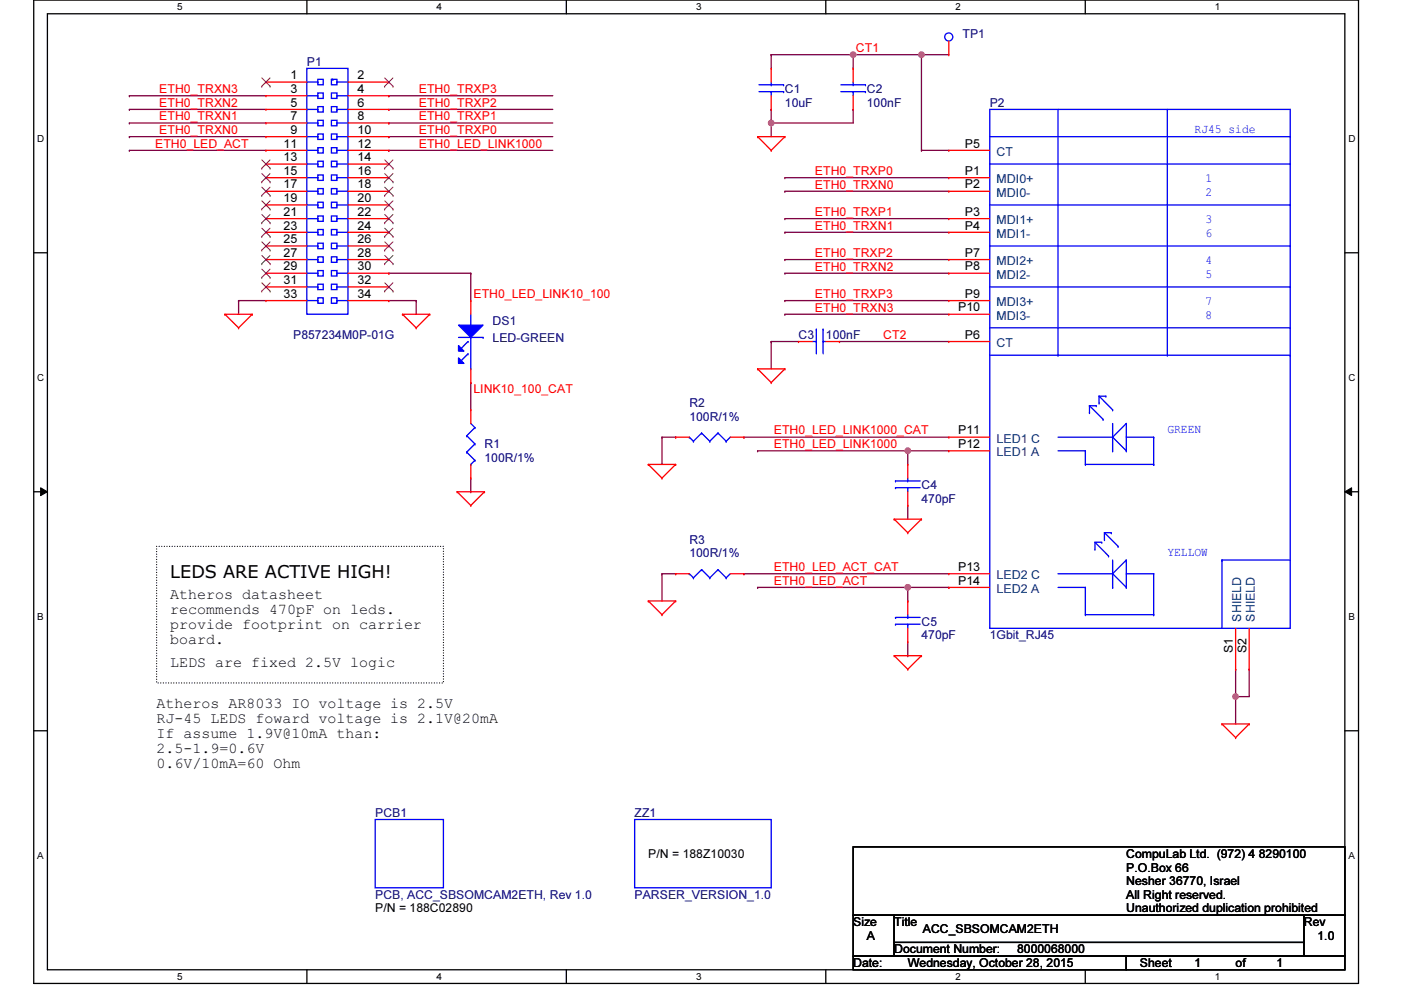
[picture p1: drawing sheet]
<svg xmlns="http://www.w3.org/2000/svg" width="297mm" height="210mm" viewBox="0 0 297 210" stroke-linecap="round" stroke-linejoin="round" font-family="sans-serif">
<path d="M7.2 0h280.8v208.5h-280.8zM10.1 2.9h275v202.7h-275z" fill="none" stroke="#000" stroke-width=".28"/>
<g fill="#fff">
<path d="M37.5 .3h1.2v2.3h-1.2z"/>
<path d="M37.5 205.9h1.2v2.3h-1.2z"/>
</g>
<path d="M65.1 0v2.9M65.1 205.6v2.9" fill="none" stroke="#000" stroke-width=".28"/>
<g fill="#fff">
<path d="M92.6 .3h1.1v2.3h-1.1z"/>
<path d="M92.6 205.9h1.1v2.3h-1.1z"/>
</g>
<path d="M120.1 0v2.9M120.1 205.6v2.9" fill="none" stroke="#000" stroke-width=".28"/>
<g fill="#fff">
<path d="M147.6 .3h1.1v2.3h-1.1z"/>
<path d="M147.6 205.9h1.1v2.3h-1.1z"/>
</g>
<path d="M175.1 0v2.9M175.1 205.6v2.9" fill="none" stroke="#000" stroke-width=".28"/>
<g fill="#fff">
<path d="M202.6 .3h1.1v2.3h-1.1z"/>
<path d="M202.6 205.9h1.1v2.3h-1.1z"/>
</g>
<path d="M230.1 0v2.9M230.1 205.6v2.9" fill="none" stroke="#000" stroke-width=".28"/>
<g fill="#fff">
<path d="M257.6 .3h1.2v2.3h-1.2z"/>
<path d="M257.6 205.9h1.2v2.3h-1.2z"/>
<path d="M7.9 28.3h1.5v2.3h-1.5z"/>
<path d="M285.9 28.3h1.5v2.3h-1.5z"/>
<path d="M7.9 78.9h1.5v2.3h-1.5z"/>
<path d="M285.9 78.9h1.5v2.3h-1.5z"/>
</g>
<path d="M7.2 53.6h2.9M285.1 53.6h2.9" fill="none" stroke="#000" stroke-width=".28"/>
<g fill="#fff">
<path d="M7.9 129.6h1.4v2.3h-1.4z"/>
<path d="M285.9 129.6h1.3v2.3h-1.3z"/>
</g>
<path d="M7.2 104.3h2.9M285.1 104.3h2.9" fill="none" stroke="#000" stroke-width=".28"/>
<path d="M8.6 103.4l1.5 .9-1.5 .8zM285.1 104.3l1.5-.9v1.7z" fill="#000"/>
<path d="M8.6 103.4l1.5 .9-1.5 .8zM285.1 104.3l1.5-.9v1.7z" fill="none" stroke="#000" stroke-width=".21"/>
<g fill="#fff">
<path d="M7.9 180.3h1.4v2.3h-1.4z"/>
<path d="M285.9 180.3h1.4v2.3h-1.4z"/>
</g>
<path d="M7.2 154.9h2.9M285.1 154.9h2.9" fill="none" stroke="#000" stroke-width=".28"/>
<path d="M33.2 115.8h60.8v29h-60.8z" fill="none" stroke="#000" stroke-width=".28" stroke-dasharray="0 .6"/>
<path d="M163.5 72.4h.1M163.5 72.4h5.8M163.5 72.4v5.8M157.7 121.6h.1M157.7 121.6h43.5M262 147.7h.1M262 147.7v5.8" fill="none" stroke="#800040" stroke-width=".28"/>
<circle cx="262" cy="147.7" r=".57" fill="#f0f"/>
<circle cx="262" cy="147.7" r=".57" fill="none" stroke="#f0f" stroke-width=".28"/>
<path d="M163.5 11.6h.1M163.5 11.6v2.9M180.9 11.6h.1M180.9 11.6v2.9M163.5 26.1h.1M163.5 26.1v2.9M157.7 92.7h.1M157.7 92.7h43.5" fill="none" stroke="#800040" stroke-width=".28"/>
<circle cx="163.5" cy="26.1" r=".57" fill="#f0f"/>
<circle cx="163.5" cy="26.1" r=".57" fill="none" stroke="#f0f" stroke-width=".28"/>
<g fill="none" stroke="#800040" stroke-width=".28">
<path d="M163.5 11.6h.1M163.5 11.6h17.4M195.4 11.6h.1M195.4 11.6v20.3M27.4 23.2h.1M27.4 31.9h.1M27.4 20.3h.1M27.4 29h.1M27.4 26.1h.1M27.4 31.9h29M27.4 23.2h29M27.4 20.3h29"/>
<path d="M27.4 29h29M27.4 26.1h29M82.4 23.2h.1M82.4 31.9h.1M82.4 20.3h.1M82.4 29h.1M82.4 26.1h.1M82.4 31.9h34.8M82.4 23.2h34.8M82.4 20.3h34.8M82.4 29h34.8M82.4 26.1h34.8"/>
<path d="M163.5 23.2h.1M163.5 26.1h.1M163.5 23.2v2.9M166.4 37.7h.1M166.4 37.7h34.8M180.9 23.2h.1M180.9 23.2v2.9h-17.4M195.4 31.9h.1M195.4 31.9h5.8M82.4 57.9h.1M82.4 57.9h17.4M166.4 40.6h.1"/>
<path d="M166.4 55h.1M166.4 57.9h.1M166.4 49.3h.1M166.4 46.4h.1M166.4 57.9h34.8M166.4 40.6h34.8M166.4 55h34.8M166.4 49.3h34.8M166.4 46.4h34.8M50.6 63.7h.1M50.6 63.7v2.9M50.6 63.7h5.8"/>
<path d="M82.4 63.7h.1M82.4 63.7h5.8M88.2 63.7h.1M88.2 63.7v2.9M166.4 66.6h.1M166.4 63.7h.1M166.4 63.7h34.8M166.4 66.6h34.8M178 72.4h.1M178 72.4h23.2M192.5 95.6h.1M192.5 95.6h8.7"/>
<path d="M262 147.7h.1M262 141.9h.1M262 141.9v5.8M264.9 141.9h.1M264.9 141.9v5.8h-2.9"/>
</g>
<circle cx="192.5" cy="95.6" r=".57" fill="#f0f"/>
<circle cx="192.5" cy="95.6" r=".57" fill="none" stroke="#f0f" stroke-width=".28"/>
<g fill="none" stroke="#800040" stroke-width=".28">
<path d="M180.9 11.6h.1M180.9 11.6h14.5M140.4 92.7h.1M140.4 92.7v5.8M140.4 92.7h2.9M143.3 92.7h.1M160.6 95.6h.1M160.6 95.6h31.9M192.5 95.6h.1M192.5 95.6v2.9M192.5 107.2h.1M192.5 107.2v2.9"/>
<path d="M140.4 121.6h.1M140.4 121.6v5.8M140.4 121.6h2.9M143.3 121.6h.1M160.6 124.5h.1M160.6 124.5h31.9M192.5 139h.1M192.5 136.1v2.9"/>
</g>
<circle cx="195.4" cy="11.6" r=".57" fill="#f0f"/>
<circle cx="195.4" cy="11.6" r=".57" fill="none" stroke="#f0f" stroke-width=".28"/>
<circle cx="180.9" cy="11.6" r=".57" fill="#f0f"/>
<circle cx="180.9" cy="11.6" r=".57" fill="none" stroke="#f0f" stroke-width=".28"/>
<path d="M195.4 11.6h.1M195.4 11.6h5.8M99.8 57.9h.1M99.8 57.9v5.8M99.8 81.1h.1M99.8 81.1v5.8M99.8 104.3h.1M99.8 101.4v2.9M192.5 124.5h8.7M201.2 124.5h.1" fill="none" stroke="#800040" stroke-width=".28"/>
<circle cx="192.5" cy="124.5" r=".57" fill="#f0f"/>
<circle cx="192.5" cy="124.5" r=".57" fill="none" stroke="#f0f" stroke-width=".28"/>
<path d="M192.5 127.4h.1M192.5 124.5v2.9" fill="none" stroke="#800040" stroke-width=".28"/>
<g fill="none" stroke="#f00" stroke-width=".28">
<path d="M56.4 17.4h.1M56.4 17.4h8.7M73.8 17.4h8.6M82.4 17.4h.1M163.5 14.5h.1M163.5 14.5v2.9M180.9 14.5h.1M180.9 14.5v2.9M201.2 11.6h.1M201.2 8.7v2.9M56.4 20.3h.1M56.4 23.2h.1"/>
<path d="M56.4 26.1h.1M56.4 29h.1M56.4 31.9h.1M56.4 34.8h.1M56.4 37.7h.1M56.4 29h8.7M56.4 20.3h8.7M56.4 23.2h8.7M56.4 26.1h8.7M56.4 31.9h8.7M56.4 34.8h8.7M56.4 37.7h8.7"/>
<path d="M73.8 29h8.6M73.8 20.3h8.6M73.8 23.2h8.6M73.8 26.1h8.6M73.8 31.9h8.6M73.8 34.8h8.6M73.8 37.7h8.6M82.4 20.3h.1M82.4 23.2h.1M82.4 26.1h.1M82.4 29h.1M82.4 31.9h.1"/>
<path d="M82.4 34.8h.1M82.4 37.7h.1M160.6 29h.1M160.6 29h5.8M160.6 29l2.9 2.9M163.5 31.9h.1M163.5 23.2h.1M163.5 20.3v2.9M166.4 29h.1M166.4 29l-2.9 2.9M180.9 23.2h.1M180.9 20.3v2.9"/>
<path d="M201.2 37.7h.1M201.2 31.9h.1M201.2 31.9h8.6M201.2 37.7h8.6M56.4 40.6h.1M56.4 43.5h.1M56.4 46.4h.1M56.4 49.3h.1M56.4 52.2h.1M56.4 55h.1M56.4 57.9h.1M56.4 40.6h8.7"/>
<path d="M56.4 43.5h8.7M56.4 46.4h8.7M56.4 49.3h8.7M56.4 52.2h8.7M56.4 55h8.7M56.4 57.9h8.7M73.8 40.6h8.6M73.8 43.5h8.6M73.8 46.4h8.6M73.8 49.3h8.6M73.8 52.2h8.6M73.8 55h8.6"/>
<path d="M73.8 57.9h8.6M82.4 40.6h.1M82.4 43.5h.1M82.4 46.4h.1M82.4 49.3h.1M82.4 52.2h.1M82.4 55h.1M82.4 57.9h.1M201.2 40.6h.1M201.2 46.4h.1M201.2 49.3h.1M201.2 55h.1"/>
<path d="M201.2 57.9h.1M201.2 40.6h8.6M201.2 46.4h8.6M201.2 49.3h8.6M201.2 55h8.6M201.2 57.9h8.6M47.7 66.6h.1M47.7 66.6h5.8M47.7 66.6l2.9 2.9M50.6 69.5h.1M53.5 66.6h.1M53.5 66.6l-2.9 2.9"/>
<path d="M56.4 60.8h.1M56.4 63.7h.1M56.4 60.8h8.7M56.4 63.7h8.7M73.8 60.8h8.6M73.8 63.7h8.6M82.4 60.8h.1M82.4 63.7h.1M85.3 66.6h.1M85.3 66.6h5.8M85.3 66.6l2.9 2.9M88.2 69.5h.1"/>
<path d="M91.1 66.6h.1M91.1 66.6l-2.9 2.9M160.6 78.2h.1M160.6 78.2h5.8M160.6 78.2l2.9 2.9M166.4 78.2h.1M166.4 78.2l-2.9 2.9M169.3 72.4h.1M169.3 72.4h2.9M175.1 72.4h2.9M178 72.4h.1M201.2 63.7h.1"/>
<path d="M201.2 66.6h.1M201.2 72.4h.1M201.2 66.6h8.6M201.2 63.7h8.6M201.2 72.4h8.6M99.8 86.9h.1M99.8 86.9v2.9M99.8 98.5v2.9M137.5 98.5h.1M137.5 98.5h5.8M137.5 98.5l2.9 2.9M143.3 98.5h.1"/>
<path d="M143.3 92.7h.1M143.3 98.5l-2.9 2.9M143.3 92.7h2.9M154.8 92.7h2.9M157.7 92.7h.1M163.5 81.1h.1M192.5 98.5h.1M192.5 98.5v2.9M201.2 92.7h.1M201.2 95.6h.1M201.2 92.7h8.6M201.2 95.6h8.6"/>
<path d="M96.9 104.3h.1M96.9 104.3h5.8M96.9 104.3l2.9 2.9M99.8 107.2h.1M99.8 101.4h.1M102.7 104.3h.1M102.7 104.3l-2.9 2.9M140.4 101.4h.1M189.6 110.1h.1M189.6 110.1h5.8M189.6 110.1l2.9 2.8M192.5 112.9h.1"/>
<path d="M192.5 107.2h.1M192.5 104.3v2.9M195.4 110.1h.1M195.4 110.1l-2.9 2.8M137.5 127.4h.1M137.5 127.4h5.8M137.5 127.4l2.9 2.9M140.4 130.3h.1M143.3 127.4h.1M143.3 121.6h.1M143.3 127.4l-2.9 2.9M143.3 121.6h2.9"/>
<path d="M154.8 121.6h2.9M157.7 121.6h.1M189.6 139h.1M189.6 139h5.8M189.6 139l2.9 2.9M192.5 127.4h.1M192.5 136.1h.1M192.5 127.4v2.9M192.5 133.2v2.9M195.4 139h.1M195.4 139l-2.9 2.9M201.2 121.6h.1"/>
<path d="M201.2 124.5h.1M201.2 121.6h8.6M201.2 124.5h8.6M262 133.2v8.7M264.9 133.2v8.7M192.5 141.9h.1M259.1 153.5h.1M259.1 153.5h5.8M259.1 153.5l2.9 2.9M262 156.4h.1M262 141.9h.1M264.9 153.5h.1"/>
<path d="M264.9 141.9h.1M264.9 153.5l-2.9 2.9"/>
</g>
<path d="M180.9 179.6h104.2v14.4h-104.2zM180.9 194h8.7v8.7h-8.7zM189.6 194h86.9v8.7h-86.9zM189.6 199.8h86.9M276.5 194h8.6v8.7h-8.6zM276.5 199.8h.1M180.9 202.7h57.9v2.9h-57.9zM238.8 202.7h46.3v2.9h-46.3z" fill="none" stroke="#000" stroke-width=".28"/>
<g fill="none" stroke="#00f" stroke-width=".28">
<path d="M65.1 14.5h8.7v52.1h-8.7zM65.1 17.4h2.3M67.4 19.7h1.1v1.2h-1.1zM67.4 16.8h1.1v1.2h-1.1zM67.4 17.4h.1M70.3 16.8h1.1v1.2h-1.1zM70.3 19.7h1.1v1.2h-1.1zM70.3 16.8h.3M70.6 16.8h.1M71.4 17.4h.1M71.4 17.4h2.4M160.9 19.4h5.2"/>
<path d="M160.9 18h5.2M163.5 18h.1M163.5 19.4h.1M163.5 17.4v.6M163.5 19.4v.9M166.1 19.4h.1M166.1 18h.1M178.3 19.4h5.2M178.3 18h5.2M180.9 18h.1M180.9 19.4h.1M180.9 17.4v.6"/>
<path d="M180.9 19.4v.9M183.5 19.4h.1M183.5 18h.1M65.1 20.3h2.3M65.1 23.2h2.3M65.1 26.1h2.3M65.1 29h2.3M65.1 31.9h2.3M65.1 34.8h2.3M65.1 37.7h2.3M67.4 28.4h1.1v1.2h-1.1zM67.4 25.5h1.1v1.2h-1.1z"/>
<path d="M67.4 22.6h1.1v1.2h-1.1zM67.4 34.2h1.1v1.1h-1.1zM67.4 31.3h1.1v1.1h-1.1zM67.4 40h1.1v1.1h-1.1zM67.4 37.1h1.1v1.1h-1.1zM67.4 20.3h.1M67.4 23.2h.1M67.4 26.1h.1M67.4 29h.1M67.4 37.7h.1M67.4 31.9h.1M67.4 34.8h.1"/>
<path d="M70.3 22.6h1.1v1.2h-1.1zM70.3 25.5h1.1v1.2h-1.1zM70.3 28.4h1.1v1.2h-1.1zM70.3 37.1h1.1v1.1h-1.1zM70.3 40h1.1v1.1h-1.1zM70.3 31.3h1.1v1.1h-1.1zM70.3 34.2h1.1v1.1h-1.1zM71.4 20.3h.1M71.4 23.2h.1M71.4 26.1h.1M71.4 29h.1M71.4 31.9h.1"/>
<path d="M71.4 34.8h.1M71.4 37.7h.1M71.4 20.3h2.4M71.4 23.2h2.4M71.4 26.1h2.4M71.4 29h2.4M71.4 31.9h2.4M71.4 34.8h2.4M71.4 37.7h2.4M209.8 23.2h63.8v110h-63.8zM209.8 29h63.8M209.8 34.8h63.8"/>
<path d="M224.3 23.2v52.1M247.5 23.2v52.1M273.6 29h.1M273.6 34.8h.1M65.1 40.6h2.3M65.1 43.5h2.3M65.1 46.4h2.3M65.1 49.3h2.3M65.1 52.2h2.3M65.1 55h2.3M65.1 57.9h2.3M67.4 42.9h1.1v1.1h-1.1z"/>
<path d="M67.4 48.7h1.1v1.1h-1.1zM67.4 45.8h1.1v1.1h-1.1zM67.4 57.4h1.1v1.1h-1.1zM67.4 54.5h1.1v1.1h-1.1zM67.4 51.6h1.1v1.1h-1.1zM67.4 40.6h.1M67.4 43.5h.1M67.4 52.2h.1M67.4 55h.1M67.4 46.4h.1M67.4 57.9h.1M67.4 49.3h.1"/>
<path d="M70.3 42.9h1.1v1.1h-1.1zM70.3 51.6h1.1v1.1h-1.1zM70.3 54.5h1.1v1.1h-1.1zM70.3 57.4h1.1v1.1h-1.1zM70.3 45.8h1.1v1.1h-1.1zM70.3 48.7h1.1v1.1h-1.1zM71.4 40.6h.1M71.4 43.5h.1M71.4 46.4h.1M71.4 49.3h.1M71.4 52.2h.1M71.4 55h.1"/>
<path d="M71.4 57.9h.1M71.4 40.6h2.4M71.4 43.5h2.4M71.4 46.4h2.4M71.4 49.3h2.4M71.4 52.2h2.4M71.4 55h2.4M71.4 57.9h2.4M209.8 43.5h63.8M209.8 52.2h63.8M273.6 43.5h.1M273.6 52.2h.1"/>
<path d="M65.1 60.8h2.3M65.1 63.7h2.3M67.4 63.1h1.1v1.2h-1.1zM67.4 60.3h1.1v1.1h-1.1zM67.4 60.8h.1M67.4 63.7h.1M70.3 60.3h1.1v1.1h-1.1zM70.3 63.1h1.1v1.2h-1.1zM71.4 60.8h.1M71.4 63.7h.1M71.4 60.8h2.4M71.4 63.7h2.4"/>
<path d="M97.2 71.5h2.6M99.2 72.4h.1M99.2 75h.1M99.2 72.4l-1.4 1.5M99.2 75l-1.4 1.5M99.8 71.5h.1M99.8 78.2h.1M99.8 68.9h.1M99.8 66.6v2.3M99.8 71.5v6.7M100.1 71.5h2.3M102.4 71.5h.1"/>
<path d="M172.2 72.4h.9M173.1 69.8h.1M173.1 72.4h.1M173.1 69.8v5.2M174.5 72.4h.1M174.5 69.8h.1M174.5 72.4h.6M174.5 69.8v5.2M209.8 60.8h63.8M209.8 69.5h63.8M209.8 75.3h63.8M224.3 75.3h.1"/>
<path d="M247.5 75.3h.1M273.6 60.8h.1M273.6 69.5h.1M273.6 75.3h.1M99 92.4h.1M99 95.9h.1M99 92.4l1.7 1.7M99 95.9l1.7 1.7M99.8 98.5h.1M99.8 89.8l.9 .9M100.7 90.7h.1M100.7 94.1h.1"/>
<path d="M100.7 97.6h.1M100.7 97.6l-.9 .9M100.7 90.7l-1.7 1.7M100.7 94.1l-1.7 1.8M146.2 92.7h.1M146.2 92.7l.8 .9M147 93.6h.1M148.8 91.8h.1M148.8 91.8l1.7 1.8M148.8 91.8l-1.8 1.8M150.5 93.6h.1M152.2 91.8h.1"/>
<path d="M152.2 91.8l1.8 1.8M152.2 91.8l-1.7 1.8M154 93.6h.1M154.8 92.7l-.8 .9M224.3 92.7h11.6M224.3 95.6h5.8M230.1 95.6h.1M230.1 98.5h.1M230.1 95.6v2.9M230.1 98.5h14.5M231 87.5h.1M231 86l2.9 2.9"/>
<path d="M231 86v1.5M231 86h1.4M232.4 86h.1M233 85.4h.1M233 84h1.5M233 84l2.9 2.9M233 84v1.4M233.9 88.9h.1M234.5 84h.1M235.9 95.6h.1M235.9 92.7h.1M235.9 86.9h.1"/>
<path d="M235.9 89.8v5.8M235.9 92.7l2.9 2.9M238.8 89.8h.1M238.8 95.6h.1M238.8 89.8l-2.9 2.9M238.8 89.8v5.8M238.8 92.7h5.8M244.6 92.7h.1M244.6 98.5h.1M244.6 92.7v5.8M189.9 103.4h.1M189.9 102h.1"/>
<path d="M189.9 103.4h5.2M189.9 102h5.2M192.5 102h.1M192.5 103.4h.1M192.5 101.4v.6M192.5 103.4v.9M232.2 116.4h.1M232.2 115h1.4M232.2 115v1.4M232.2 115l2.8 2.9M233.6 115h.1M234.2 114.4h.1"/>
<path d="M234.2 112.9v1.5M234.2 112.9h1.4M234.2 112.9l2.9 2.9M235 117.9h.1M235.6 112.9h.1M235.9 118.7v5.8M237.1 115.8h.1M238.8 118.7h.1M238.8 118.7v5.8M238.8 118.7l-2.9 2.9M259.1 118.7h.1M259.1 118.7v14.5"/>
<path d="M259.1 118.7h14.5M146.2 121.6h.1M146.2 121.6l.8 .9M147 122.5h.1M148.8 120.8h.1M148.8 120.8l1.7 1.7M148.8 120.8l-1.8 1.7M150.5 122.5h.1M152.2 120.8h.1M152.2 120.8l1.8 1.7M152.2 120.8l-1.7 1.7M154 122.5h.1"/>
<path d="M154.8 121.6l-.8 .9M189.9 132.4h.1M189.9 130.9h.1M189.9 132.4h5.2M189.9 130.9h5.2M192.5 130.9h.1M192.5 132.4h.1M192.5 130.3v.6M192.5 132.4v.8M224.3 121.6h11.6M224.3 124.5h5.8M230.1 124.5h.1"/>
<path d="M230.1 130.3h.1M230.1 124.5v5.8M230.1 130.3h14.5M235.9 121.6h.1M235.9 124.5h.1M235.9 121.6l2.9 2.9M238.8 124.5h.1M238.8 121.6h5.8M244.6 130.3h.1M244.6 121.6h.1M244.6 121.6v8.7M79.5 173.8h14.5v14.4h-14.5z"/>
<path d="M134.6 173.8h28.9v14.4h-28.9z"/>
<circle cx="201.2" cy="7.8" r=".86"/>
</g>
<g fill="none" stroke="#804000" stroke-width=".21">
<path d="M55.5 18.3h.1M55.5 16.5l1.8 1.8M57.3 16.5l-1.8 1.8M57.3 18.3h.1M81.6 18.3h.1M81.6 16.5l1.7 1.8M83.3 16.5l-1.7 1.8M83.3 18.3h.1M55.5 35.7h.1M55.5 38.6h.1M55.5 33.9l1.8 1.8M55.5 36.8l1.8 1.8"/>
<path d="M55.5 39.7l1.8 1.7M57.3 33.9l-1.8 1.8M57.3 36.8l-1.8 1.8M57.3 39.7l-1.8 1.7M57.3 35.7h.1M57.3 38.6h.1M81.6 35.7h.1M81.6 38.6h.1M81.6 33.9l1.7 1.8M81.6 36.8l1.7 1.8M81.6 39.7l1.7 1.7M83.3 33.9l-1.7 1.8"/>
<path d="M83.3 36.8l-1.7 1.8M83.3 39.7l-1.7 1.7M83.3 35.7h.1M83.3 38.6h.1M55.5 41.4h.1M55.5 44.3h.1M55.5 47.2h.1M55.5 50.1h.1M55.5 53h.1M55.5 55.9h.1M55.5 58.8h.1M55.5 42.6l1.8 1.7"/>
<path d="M55.5 45.5l1.8 1.7M55.5 48.4l1.8 1.7M55.5 51.3l1.8 1.7M55.5 54.2l1.8 1.7M55.5 57.1l1.8 1.7M55.5 60l1.8 1.7M57.3 42.6l-1.8 1.7M57.3 45.5l-1.8 1.7M57.3 48.4l-1.8 1.7M57.3 51.3l-1.8 1.7M57.3 54.2l-1.8 1.7M57.3 57.1l-1.8 1.7"/>
<path d="M57.3 60l-1.8 1.7M57.3 41.4h.1M57.3 44.3h.1M57.3 47.2h.1M57.3 50.1h.1M57.3 53h.1M57.3 55.9h.1M57.3 58.8h.1M81.6 41.4h.1M81.6 44.3h.1M81.6 47.2h.1M81.6 50.1h.1"/>
<path d="M81.6 53h.1M81.6 55.9h.1M81.6 42.6l1.7 1.7M81.6 45.5l1.7 1.7M81.6 48.4l1.7 1.7M81.6 51.3l1.7 1.7M81.6 54.2l1.7 1.7M81.6 60l1.7 1.7M83.3 42.6l-1.7 1.7M83.3 45.5l-1.7 1.7M83.3 48.4l-1.7 1.7M83.3 51.3l-1.7 1.7"/>
<path d="M83.3 54.2l-1.7 1.7M83.3 60l-1.7 1.7M83.3 41.4h.1M83.3 44.3h.1M83.3 47.2h.1M83.3 50.1h.1M83.3 53h.1M83.3 55.9h.1M55.5 61.7h.1M57.3 61.7h.1M81.6 61.7h.1M83.3 61.7h.1"/>
</g>
<path d="M97.2 68.9h5.2l-2.6 2.6z" fill-rule="evenodd" fill="#00f"/>
<path d="M97.2 68.9h5.2l-2.6 2.6z" fill="none" stroke="#00f" stroke-width=".28"/>
<path d="M97.2 73.3l1.2 1.1h-1.2z" fill="#00f"/>
<path d="M97.2 73.3l1.2 1.1h-1.2z" fill="none" stroke="#00f" stroke-width=".28"/>
<path d="M97.2 75.9l1.2 1.1h-1.2z" fill="#00f"/>
<path d="M97.2 75.9l1.2 1.1h-1.2z" fill="none" stroke="#00f" stroke-width=".28"/>
<path d="M99.8 63.7h.1M99.8 63.7v2.9M99.8 78.2v2.9M99.8 81.1h.1" fill="none" stroke="#f00" stroke-width=".28"/>
<circle cx="262" cy="147.7" r=".57" fill="#f0f"/>
<circle cx="262" cy="147.7" r=".57" fill="none" stroke="#f0f" stroke-width=".28"/>
<circle cx="163.5" cy="26.1" r=".57" fill="#f0f"/>
<circle cx="163.5" cy="26.1" r=".57" fill="none" stroke="#f0f" stroke-width=".28"/>
<circle cx="192.5" cy="95.6" r=".57" fill="#f0f"/>
<circle cx="192.5" cy="95.6" r=".57" fill="none" stroke="#f0f" stroke-width=".28"/>
<circle cx="195.4" cy="11.6" r=".57" fill="#f0f"/>
<circle cx="195.4" cy="11.6" r=".57" fill="none" stroke="#f0f" stroke-width=".28"/>
<circle cx="180.9" cy="11.6" r=".57" fill="#f0f"/>
<circle cx="180.9" cy="11.6" r=".57" fill="none" stroke="#f0f" stroke-width=".28"/>
<circle cx="192.5" cy="124.5" r=".57" fill="#f0f"/>
<circle cx="192.5" cy="124.5" r=".57" fill="none" stroke="#f0f" stroke-width=".28"/>
<text font-size="3.7" x="36.1" y="122.5">LEDS ARE ACTIVE HIGH!</text>
<g font-size="3.2">
<text x="36.1" y="127">Atheros datasheet</text>
<text x="36.1" y="130.2">recommends 470pF on leds.</text>
<text x="36.1" y="133.4">provide footprint on carrier</text>
<text x="36.1" y="136.6">board.</text>
<text x="36.1" y="141.5">LEDS are fixed 2.5V logic</text>
<text x="33.2" y="150.2">Atheros AR8033 IO voltage is 2.5V</text>
<text x="33.2" y="153.4">RJ-45 LEDS foward voltage is 2.1V@20mA</text>
<text x="33.2" y="156.5">If assume 1.9V@10mA than:</text>
<text x="33.2" y="159.7">2.5-1.9=0.6V</text>
<text x="33.2" y="162.9">0.6V/10mA=60 Ohm</text>
</g>
<g font-size="2.6" fill="#f00">
<text x="181.5" y="11">CT1</text>
<text x="33.8" y="22.6">ETH0_TRXN2</text>
<text x="33.8" y="19.7">ETH0_TRXN3</text>
<text x="88.8" y="22.6">ETH0_TRXP2</text>
<text x="88.8" y="19.7">ETH0_TRXP3</text>
<text x="33.8" y="28.4">ETH0_TRXN0</text>
<text x="33.8" y="25.5">ETH0_TRXN1</text>
<text x="88.8" y="28.4">ETH0_TRXP0</text>
<text x="88.8" y="25.5">ETH0_TRXP1</text>
<text x="32.9" y="31.3">ETH0_LED_ACT</text>
<text x="88.8" y="31.3">ETH0_LED_LINK1000</text>
<text x="172.8" y="40">ETH0_TRXN0</text>
<text x="172.8" y="37.1">ETH0_TRXP0</text>
<text x="172.8" y="45.8">ETH0_TRXP1</text>
<text x="172.8" y="48.7">ETH0_TRXN1</text>
<text x="172.8" y="54.5">ETH0_TRXP2</text>
<text x="172.8" y="57.4">ETH0_TRXN2</text>
<text x="100.4" y="63.2">ETH0_LED_LINK10_100</text>
<text x="172.8" y="63.2">ETH0_TRXP3</text>
<text x="172.8" y="66.1">ETH0_TRXN3</text>
<text x="187.3" y="71.8">CT2</text>
<text x="100.4" y="83.4">LINK10_100_CAT</text>
<text x="164.1" y="92.1">ETH0_LED_LINK1000_CAT</text>
<text x="164.1" y="95">ETH0_LED_LINK1000</text>
<text x="164.1" y="121.1">ETH0_LED_ACT_CAT</text>
<text x="164.1" y="124">ETH0_LED_ACT</text>
</g>
<g font-size="2.6" fill="#000080">
<text x="204.1" y="8.1">TP1</text>
<text x="65.1" y="13.9">P1</text>
<text x="166.4" y="19.7">C1</text>
<text x="166.4" y="22.6">10uF</text>
<text x="183.8" y="19.7">C2</text>
<text x="183.8" y="22.6">100nF</text>
<text x="209.8" y="22.6">P2</text>
<text x="62.2" y="71.8">P857234M0P-01G</text>
<text x="104.5" y="69">DS1</text>
<text x="169.3" y="71.8">C3</text>
<text x="175.1" y="71.8">100nF</text>
<text x="104.5" y="72.4">LED-GREEN</text>
<text x="146.2" y="86.3">R2</text>
<text x="146.2" y="89.2">100R/1%</text>
<text x="102.7" y="95">R1</text>
<text x="102.7" y="97.9">100R/1%</text>
<text x="195.4" y="103.7">C4</text>
<text x="195.4" y="106.6">470pF</text>
<text x="146.2" y="115.3">R3</text>
<text x="146.2" y="118.2">100R/1%</text>
<text x="195.4" y="132.7">C5</text>
<text x="195.4" y="135.6">470pF</text>
<text x="209.8" y="135.6">1Gbit_RJ45</text>
<text x="79.5" y="173.2">PCB1</text>
<text x="134.6" y="173.2">ZZ1</text>
<text x="79.5" y="190.6">PCB, ACC_SBSOMCAM2ETH, Rev 1.0</text>
<text x="134.6" y="190.6">PARSER_VERSION_1.0</text>
</g>
<g font-size="2.6">
<text x="61.6" y="16.8">1</text>
<text x="75.8" y="16.8">2</text>
<text x="61.6" y="19.7">3</text>
<text x="61.6" y="22.6">5</text>
<text x="75.8" y="19.7">4</text>
<text x="75.8" y="22.6">6</text>
<text x="61.6" y="25.5">7</text>
<text x="61.6" y="28.4">9</text>
<text x="75.8" y="25.5">8</text>
<text x="75.8" y="28.4">10</text>
<text x="60.1" y="31.3">11</text>
<text x="60.1" y="34.2">13</text>
<text x="75.8" y="31.3">12</text>
<text x="75.8" y="34.2">14</text>
<text x="204.6" y="31.3">P5</text>
<text x="60.1" y="37.1">15</text>
<text x="60.1" y="40">17</text>
<text x="75.8" y="37.1">16</text>
<text x="75.8" y="40">18</text>
<text x="204.6" y="37.1">P1</text>
<text x="204.6" y="40">P2</text>
<text x="60.1" y="42.9">19</text>
<text x="60.1" y="45.8">21</text>
<text x="75.8" y="42.9">20</text>
<text x="75.8" y="45.8">22</text>
<text x="204.6" y="45.8">P3</text>
<text x="60.1" y="48.7">23</text>
<text x="60.1" y="51.6">25</text>
<text x="75.8" y="48.7">24</text>
<text x="75.8" y="51.6">26</text>
<text x="204.6" y="48.7">P4</text>
<text x="60.1" y="54.4">27</text>
<text x="60.1" y="57.3">29</text>
<text x="75.8" y="54.4">28</text>
<text x="75.8" y="57.3">30</text>
<text x="204.6" y="54.4">P7</text>
<text x="204.6" y="57.3">P8</text>
<text x="60.1" y="60.2">31</text>
<text x="60.1" y="63.1">33</text>
<text x="75.8" y="60.2">32</text>
<text x="75.8" y="63.1">34</text>
<text x="204.6" y="63.1">P9</text>
<text x="203.1" y="66">P10</text>
<text x="204.6" y="71.8">P6</text>
<text x="203.1" y="92.1">P11</text>
<text x="203.1" y="95">P12</text>
<text x="203.1" y="121.1">P13</text>
<text x="203.1" y="124">P14</text>
<text x="261.4" y="138.5" transform="rotate(-90 261.4 138.5)">S1</text>
<text x="264.3" y="138.5" transform="rotate(-90 264.3 138.5)">S2</text>
<text x="137.5" y="181.9">P/N = 188Z10030</text>
<text x="238.8" y="181.9">CompuLab Ltd. (972) 4 8290100</text>
<text x="238.8" y="184.8">P.O.Box 66</text>
<text x="238.8" y="187.7">Nesher 36770, Israel</text>
<text x="238.8" y="190.6">All Right reserved.</text>
<text x="79.5" y="193.5">P/N = 188C02890</text>
<text x="180.9" y="196.4">Size</text>
<text x="189.6" y="196.4">Title</text>
<text x="195.7" y="197.8">ACC_SBSOMCAM2ETH</text>
<text x="238.8" y="193.5">Unauthorized duplication prohibited</text>
<text x="276.5" y="196.4">Rev</text>
<text x="183.8" y="199.3">A</text>
<text x="189.6" y="202.1">Document Number:</text>
<text x="215.6" y="202.1">8000068000</text>
<text x="279.3" y="199.3">1.0</text>
<text x="180.9" y="205">Date:</text>
<text x="192.5" y="205">Wednesday, October 28, 2015</text>
<text x="241.7" y="205">Sheet</text>
<text x="253.3" y="205">1</text>
<text x="262" y="205">of</text>
<text x="270.7" y="205">1</text>
</g>
<g font-size="2.6" fill="#00f">
<text x="253.3" y="28.2">RJ45 side</text>
<text x="255.6" y="38.6">1</text>
<text x="255.6" y="41.5">2</text>
<text x="255.6" y="47.3">3</text>
<text x="255.6" y="50.2">6</text>
<text x="255.6" y="58.9">5</text>
<text x="255.6" y="56">4</text>
<text x="255.6" y="64.7">7</text>
<text x="255.6" y="67.6">8</text>
<text x="247.5" y="91.9">GREEN</text>
<text x="247.5" y="117.9">YELLOW</text>
</g>
<g font-size="2.6" fill="#004080">
<text x="211.3" y="33">CT</text>
<text x="211.3" y="38.8">MDI0+</text>
<text x="211.3" y="41.7">MDI0-</text>
<text x="211.3" y="47.5">MDI1+</text>
<text x="211.3" y="50.4">MDI1-</text>
<text x="211.3" y="56.2">MDI2+</text>
<text x="211.3" y="59.1">MDI2-</text>
<text x="211.3" y="64.9">MDI3+</text>
<text x="211.3" y="67.8">MDI3-</text>
<text x="211.3" y="73.6">CT</text>
<text x="211.3" y="93.9">LED1 C</text>
<text x="211.3" y="96.8">LED1 A</text>
<text x="211.3" y="122.8">LED2 C</text>
<text x="211.3" y="125.7">LED2 A</text>
<text x="263.2" y="131.8" transform="rotate(-90 263.2 131.8)">SHIELD</text>
<text x="266.1" y="131.8" transform="rotate(-90 266.1 131.8)">SHIELD</text>
</g>
<g font-size="2.1">
<text x="37.5" y="2.2">5</text>
<text x="92.6" y="2.2">4</text>
<text x="147.6" y="2.2">3</text>
<text x="202.6" y="2.2">2</text>
<text x="257.6" y="2.2">1</text>
<text x="7.9" y="30.1">D</text>
<text x="285.9" y="30.1">D</text>
<text x="7.9" y="80.8">C</text>
<text x="285.9" y="80.8">C</text>
<text x="7.9" y="131.4">B</text>
<text x="285.9" y="131.4">B</text>
<text x="7.9" y="182.1">A</text>
<text x="285.9" y="182.1">A</text>
<text x="37.5" y="207.8">5</text>
<text x="92.6" y="207.8">4</text>
<text x="147.6" y="207.8">3</text>
<text x="202.6" y="207.8">2</text>
<text x="257.6" y="207.8">1</text>
</g>
</svg>
